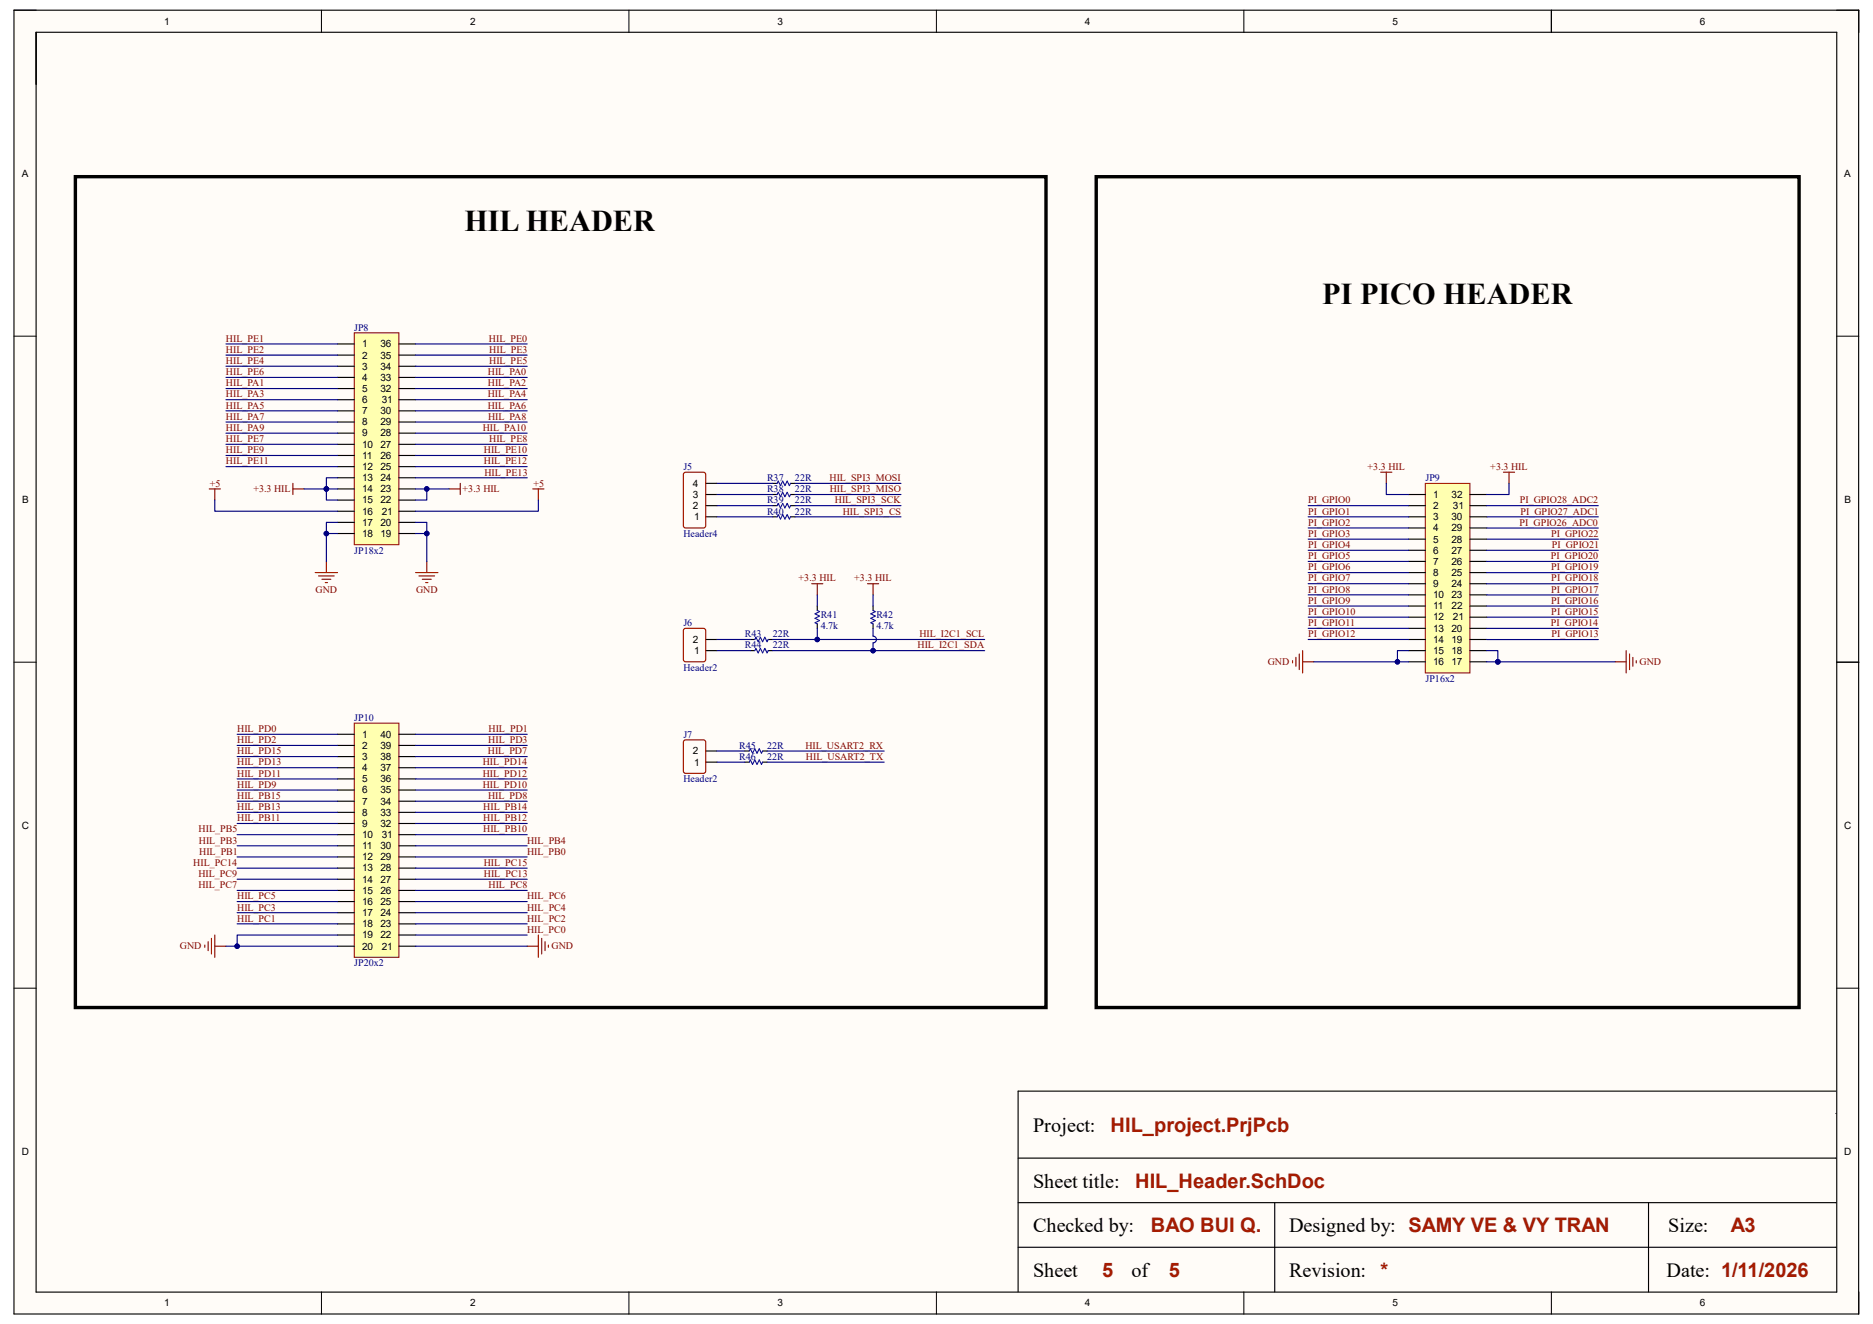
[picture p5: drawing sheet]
<svg xmlns="http://www.w3.org/2000/svg" width="420mm" height="297mm" viewBox="0 0 420 297" stroke-linecap="round" stroke-linejoin="round" font-family="sans-serif">
<g fill="#fffcf8">
<path d="M3.1 2.3h413.7v292.5h-413.7z" fill-rule="evenodd"/>
<path d="M8.1 7.3h403.7v282.5h-403.7z" fill-rule="evenodd"/>
</g>
<g fill="none" stroke="#000" stroke-width=".22">
<path d="M3.1 2.3h5M72.1 2.3v5M141 2.3v5M210 2.3v5M278.9 2.3v5M347.9 2.3v5M411.8 2.3h5v5M3.1 75.4h5M411.8 75.4h5M3.1 148.5h5M411.8 148.5h5M3.1 221.7h5"/>
<path d="M411.8 221.7h5M72.1 289.8v5M141 289.8v5M210 289.8v5M278.9 289.8v5M347.9 289.8v5M416.8 289.8v5"/>
</g>
<g fill="none" stroke="#000" stroke-width=".25">
<path d="M3.1 2.3h413.7v292.5h-413.7zM8.1 7.2h403.8v282.7h-403.8zM8.1 7.3v11.6M347.9 2.3v4.9M158.2 115.9h2.5M158.2 113.4h2.5M158.2 110.9h2.5M158.2 108.4h2.5M173.3 115.9h1M173.3 113.4h1M173.3 110.9h1M173.3 108.4h1"/>
<path d="M177.3 115.9h1M177.3 113.4h1M177.3 110.9h1M177.3 108.4h1M183.3 136v.9M183.3 140v1M195.8 136v.9M195.8 140v1M158.2 146h2.5M158.2 143.5h2.5M168.2 146h1M168.2 143.5h1"/>
<path d="M172.3 146h1M172.3 143.5h1M411.9 148.5h4.9M158.2 171h2.5M158.2 168.5h2.5M167 171h1M167 168.5h1M171 171h1M171 168.5h1M228.3 244.8v45M228.3 259.8h183.4M228.3 244.8h183.4"/>
<path d="M411.7 249.8h.1M228.3 269.8h183.4M228.3 279.8h183.4M285.8 269.8v20M369.7 269.8v20"/>
</g>
<path d="M46.9 109.7h2.5M48.2 109.7v2.5M182 130.9h2.5M183.3 130.9v2.5M194.5 130.9h2.5M195.8 130.9v2.5" fill="none" stroke="#800000" stroke-width=".25"/>
<path d="M153.3 106.2l.4-.3h4l.5 .3v11.7l-.2 .5h-4.3l-.4-.2zM153.5 141h4.2l.5 .2v6.8l-.2 .4-4.3 .1-.4-.3-.1-6.7zM153.5 166h4.2l.5 .2v6.8l-.2 .4-4.3 .1-.4-.3-.1-6.7z" fill="none" stroke="#980000" stroke-width=".25"/>
<path d="M174.3 108.4l.2-.5 .5 1 .5-1 .5 1 .5-1 .5 1 .3-.5M174.3 110.9l.2-.5 .5 1 .5-1 .5 1 .5-1 .5 1 .3-.5M174.3 113.4l.2-.5 .5 1 .5-1 .5 1 .5-1 .5 1 .3-.5M174.3 115.9l.2-.5 .5 1 .5-1 .5 1 .5-1 .5 1 .3-.5M183.3 136.9l.5 .3-1 .5 1 .5-1 .5 1 .5-1 .5 .5 .3M195.8 136.9l.5 .3-1 .5 1 .5-1 .5 1 .5-1 .5 .5 .3M169.2 143.5l.3-.5 .5 1 .5-1 .5 1 .5-1 .5 1 .2-.5M169.2 146l.3-.5 .5 1 .5-1 .5 1 .5-1 .5 1 .2-.5M168 168.5l.2-.5 .6 1 .4-1 .6 1 .4-1 .6 1 .2-.5M168 171l.2-.5 .6 1 .4-1 .6 1 .4-1 .6 1 .2-.5" fill="none" stroke="#00f" stroke-width=".25"/>
<path d="M79.4 162.2h10.1v52.6h-10.1z" fill-rule="evenodd" fill="#ffffb0"/>
<path d="M79.4 162.2h10.1v52.6h-10.1z" fill="none" stroke="#800000" stroke-width=".22"/>
<g fill="none" stroke="#000" stroke-width=".25">
<path d="M75.7 164.7h3.7M75.7 167.2h3.7M75.7 169.7h3.7M75.7 172.2h3.7M75.7 174.7h3.7M75.7 177.2h3.7M75.7 179.7h3.7M89.4 164.7h3.8M89.4 167.2h3.8M89.4 169.7h3.8M89.4 172.2h3.8M89.5 174.7h3.7"/>
<path d="M89.5 177.2h3.7M89.5 179.7h3.7M75.7 182.2h3.7M75.7 184.7h3.7M75.7 187.2h3.7M75.7 189.7h3.7M75.7 192.2h3.7M75.7 194.7h3.7M75.7 197.2h3.7M75.7 199.7h3.7M89.5 182.2h3.7M89.5 184.7h3.7"/>
<path d="M89.5 187.2h3.7M89.5 189.7h3.7M89.5 192.2h3.7M89.5 194.7h3.7M89.5 197.2h3.7M89.5 199.7h3.7M75.7 202.2h3.7M75.7 204.7h3.7M75.7 207.3h3.7M75.7 209.8h3.7M75.7 212.3h3.7M89.5 202.2h3.7"/>
<path d="M89.5 204.7h3.7M89.5 207.3h3.7M89.5 209.8h3.7M89.5 212.3h3.7"/>
</g>
<path d="M70.7 128.4h5M71.4 129.2h3.5M72.2 129.9h2M72.9 130.7h.5M73.2 125.9v2.5M118.2 212.3h2.5M120.7 209.8v5M121.5 210.5v3.5M122.2 211.3v2M123 212v.5" fill="none" stroke="#800000" stroke-width=".25"/>
<path d="M319.6 108.4h10v42.6h-10z" fill-rule="evenodd" fill="#ffffb0"/>
<path d="M319.6 108.4h10v42.6h-10z" fill="none" stroke="#800000" stroke-width=".22"/>
<g fill="none" stroke="#000" stroke-width=".25">
<path d="M315.8 110.9h3.8M315.8 113.4h3.8M315.8 115.9h3.8M315.8 118.4h3.8M329.6 110.9h3.8M329.6 113.4h3.8M329.6 115.9h3.8M329.6 118.4h3.8M315.8 120.9h3.8M315.8 123.4h3.8M315.8 125.9h3.8M315.8 128.4h3.8"/>
<path d="M315.8 130.9h3.8M315.8 133.4h3.8M315.8 136h3.8M315.8 138.5h3.8M329.6 120.9h3.8M329.6 123.4h3.8M329.6 125.9h3.8M329.6 128.4h3.8M329.6 130.9h3.8M329.6 133.4h3.8M329.6 136h3.8M329.6 138.5h3.8"/>
<path d="M315.8 141h3.8M315.8 143.5h3.8M315.8 146h3.8M315.8 148.5h3.8M329.6 141h3.8M329.6 143.5h3.8M329.6 146h3.8M329.6 148.5h3.8"/>
</g>
<g fill="none" stroke="#800000" stroke-width=".25">
<path d="M65.7 108.4v2.5M65.7 109.7h2.5M119.5 109.7h2.5M120.7 109.7v2.5M309.6 105.9h2.5M310.9 105.9v2.5M337.1 105.9h2.5M338.4 105.9v2.5M93.2 128.4h5M93.9 129.2h3.6M94.7 129.9h2M95.5 130.7h.4"/>
<path d="M95.7 125.9v2.5M289.8 148.2v.5M290.6 147.5v2M291.3 146.7v3.5M292.1 148.5h2.5M292.1 146v5M362.1 148.5h2.5M364.6 146v5M365.4 146.7v3.5M366.1 147.5v2M366.9 148.2v.5M45.9 212v.5"/>
<path d="M46.7 211.3v2M47.4 210.5v3.5M48.2 209.8v5M48.2 212.3h2.5"/>
</g>
<path d="M16.9 39.6h217.6v186.4h-217.6zM245.8 39.6h157.6v186.4h-157.6z" fill="none" stroke="#000" stroke-width=".76"/>
<path d="M79.4 74.7h10v47.5h-10z" fill-rule="evenodd" fill="#ffffb0"/>
<path d="M79.4 74.7h10v47.5h-10z" fill="none" stroke="#800000" stroke-width=".22"/>
<g fill="none" stroke="#000" stroke-width=".25">
<path d="M75.7 77.2h3.7M75.7 79.7h3.7M89.4 77.2h3.8M89.4 79.7h3.8M75.7 82.2h3.7M75.7 84.7h3.7M75.7 87.2h3.7M75.7 89.7h3.7M75.7 92.2h3.7M75.7 94.7h3.7M75.7 97.2h3.7M75.7 99.7h3.7"/>
<path d="M89.4 82.2h3.8M89.4 84.7h3.8M89.4 87.2h3.8M89.4 89.7h3.8M89.4 92.2h3.8M89.4 94.7h3.8M89.4 97.2h3.8M89.4 99.7h3.8M75.7 102.2h3.7M75.7 104.7h3.7M75.7 107.2h3.7M75.7 109.7h3.7"/>
<path d="M75.7 112.2h3.7M75.7 114.7h3.7M75.7 117.2h3.7M75.7 119.7h3.7M89.4 102.2h3.8M89.4 104.7h3.8M89.4 107.2h3.8M89.4 109.7h3.8M89.4 112.2h3.8M89.4 114.7h3.8M89.4 117.2h3.8M89.4 119.7h3.8"/>
</g>
<path d="M100.7 109.7h2.5M103.2 108.4v2.5" fill="none" stroke="#800000" stroke-width=".25"/>
<path d="M160.8 113.4h12.5M160.8 110.9h12.5M160.8 108.4h12.5M160.8 115.9h12.5M178.3 113.4h23.7M178.3 110.9h23.7M178.3 108.4h23.7M178.3 115.9h23.7M160.7 143.5h7.5M173.3 143.5h47.5" fill="none" stroke="#000080" stroke-width=".25"/>
<circle cx="183.3" cy="143.5" r=".5" fill="#000080"/>
<circle cx="183.3" cy="143.5" r=".5" fill="none" stroke="#000080" stroke-width=".22"/>
<path d="M160.7 146h7.5M173.3 146h47.5" fill="none" stroke="#000080" stroke-width=".25"/>
<circle cx="195.8" cy="146" r=".5" fill="#000080"/>
<circle cx="195.8" cy="146" r=".5" fill="none" stroke="#000080" stroke-width=".22"/>
<path d="M195.8 133.4v2.6M195.8 141v1.7a.75 .75 0 0 1 .7 .8 .75 .75 0 0 1-.7 .7v1.8" fill="none" stroke="#000080" stroke-width=".25"/>
<circle cx="195.8" cy="146" r=".5" fill="#000080"/>
<circle cx="195.8" cy="146" r=".5" fill="none" stroke="#000080" stroke-width=".22"/>
<path d="M183.3 141v2.5" fill="none" stroke="#000080" stroke-width=".25"/>
<circle cx="183.3" cy="143.5" r=".5" fill="#000080"/>
<circle cx="183.3" cy="143.5" r=".5" fill="none" stroke="#000080" stroke-width=".22"/>
<g fill="none" stroke="#000080" stroke-width=".25">
<path d="M50.7 77.2h25M50.7 79.7h25M93.2 77.2h25M93.2 79.7h25M50.7 82.2h25M50.7 84.7h25M50.7 87.2h25M50.7 89.7h25M50.7 92.2h25M50.7 94.7h25M50.7 97.2h25M93.2 82.2h25"/>
<path d="M93.2 84.7h25M93.2 87.2h25M93.2 89.7h25M93.2 92.2h25M93.2 94.7h25M50.7 104.7h25M93.2 104.7h25M293.3 115.9h22.5M293.3 118.4h22.5M333.4 116h25M333.4 118.4h25M333.4 113.4h25"/>
<path d="M183.3 133.4v2.6M293.3 120.9h22.5M293.3 123.4h22.5M293.3 125.9h22.5M293.3 128.4h22.5M293.3 130.9h22.5M293.3 133.4h22.5M293.3 136h22.5M293.3 138.5h22.5M333.4 120.9h25M333.4 123.4h25M333.4 125.9h25"/>
<path d="M333.4 131h25M333.4 136h25M333.4 138.5h25M333.4 133.5h25M333.4 128.5h25M293.3 141h22.5M293.3 143.5h22.5M333.4 141h25M335.9 148.5h26.2M53.2 179.7h22.5M53.2 177.2h22.5M53.2 174.7h22.5"/>
<path d="M53.2 172.2h22.5M53.2 169.7h22.5M53.2 167.2h22.5M53.2 164.7h22.5M93.2 179.7h25M93.2 177.2h25M93.2 174.7h25M93.2 172.2h25M93.2 169.7h25M93.2 167.2h25M93.2 164.7h25M160.7 171h6.3"/>
<path d="M160.7 168.5h6.3M172 171h26.3M172 168.5h26.3M53.2 199.7h22.5M53.2 197.2h22.5M53.2 194.7h22.5M53.2 192.2h22.5M53.2 189.7h22.5M53.2 187.2h22.5M53.2 184.7h22.5M53.2 182.2h22.5M93.2 199.7h25"/>
<path d="M93.2 197.2h25M93.2 194.7h25M93.2 192.2h25M93.2 189.7h25M93.2 187.2h25M93.2 184.7h25M93.2 182.2h25M53.2 202.2h22.5M53.2 204.7h22.5M93.2 202.2h25"/>
</g>
<circle cx="335.9" cy="148.5" r=".5" fill="#000080"/>
<circle cx="335.9" cy="148.5" r=".5" fill="none" stroke="#000080" stroke-width=".22"/>
<path d="M333.4 148.5h2.5" fill="none" stroke="#000080" stroke-width=".25"/>
<circle cx="335.9" cy="148.5" r=".5" fill="#000080"/>
<circle cx="335.9" cy="148.5" r=".5" fill="none" stroke="#000080" stroke-width=".22"/>
<path d="M333.4 146h2.5v2.5" fill="none" stroke="#000080" stroke-width=".25"/>
<circle cx="335.9" cy="148.5" r=".5" fill="#000080"/>
<circle cx="335.9" cy="148.5" r=".5" fill="none" stroke="#000080" stroke-width=".22"/>
<path d="M315.8 146h-2.4v2.5" fill="none" stroke="#000080" stroke-width=".25"/>
<circle cx="313.4" cy="148.5" r=".5" fill="#000080"/>
<circle cx="313.4" cy="148.5" r=".5" fill="none" stroke="#000080" stroke-width=".22"/>
<path d="M293.3 113.4h22.5M338.4 108.4v2.5h-5M294.6 148.5h21.2" fill="none" stroke="#000080" stroke-width=".25"/>
<circle cx="313.4" cy="148.5" r=".5" fill="#000080"/>
<circle cx="313.4" cy="148.5" r=".5" fill="none" stroke="#000080" stroke-width=".22"/>
<path d="M50.7 99.7h25M93.2 97.2h25M93.2 99.7h25M50.7 102.2h25M75.7 119.7h-2.5v6.2M93.2 102.2h25M310.9 108.4v2.5h4.9M53.2 207.3h22.5M93.2 207.3h25M93.2 204.7h25M93.2 212.3h25M93.2 209.8h25" fill="none" stroke="#000080" stroke-width=".25"/>
<circle cx="73.2" cy="119.7" r=".5" fill="#000080"/>
<circle cx="73.2" cy="119.7" r=".5" fill="none" stroke="#000080" stroke-width=".22"/>
<path d="M93.2 119.7h2.5v6.2" fill="none" stroke="#000080" stroke-width=".25"/>
<circle cx="95.7" cy="119.7" r=".5" fill="#000080"/>
<circle cx="95.7" cy="119.7" r=".5" fill="none" stroke="#000080" stroke-width=".22"/>
<path d="M93.2 117.2h2.5v2.5" fill="none" stroke="#000080" stroke-width=".25"/>
<circle cx="95.7" cy="119.7" r=".5" fill="#000080"/>
<circle cx="95.7" cy="119.7" r=".5" fill="none" stroke="#000080" stroke-width=".22"/>
<path d="M75.7 117.2h-2.5v2.5" fill="none" stroke="#000080" stroke-width=".25"/>
<circle cx="73.2" cy="119.7" r=".5" fill="#000080"/>
<circle cx="73.2" cy="119.7" r=".5" fill="none" stroke="#000080" stroke-width=".22"/>
<path d="M68.2 109.7h7.5" fill="none" stroke="#000080" stroke-width=".25"/>
<circle cx="73.2" cy="109.7" r=".5" fill="#000080"/>
<circle cx="73.2" cy="109.7" r=".5" fill="none" stroke="#000080" stroke-width=".22"/>
<path d="M50.7 212.3h25" fill="none" stroke="#000080" stroke-width=".25"/>
<circle cx="53.2" cy="212.3" r=".5" fill="#000080"/>
<circle cx="53.2" cy="212.3" r=".5" fill="none" stroke="#000080" stroke-width=".22"/>
<path d="M75.7 209.8h-22.5v2.5" fill="none" stroke="#000080" stroke-width=".25"/>
<circle cx="53.2" cy="212.3" r=".5" fill="#000080"/>
<circle cx="53.2" cy="212.3" r=".5" fill="none" stroke="#000080" stroke-width=".22"/>
<path d="M93.2 109.7h7.5M93.2 107.2h25M120.7 112.2v2.5h-27.5M333.4 143.5h25" fill="none" stroke="#000080" stroke-width=".25"/>
<circle cx="95.7" cy="109.7" r=".5" fill="#000080"/>
<circle cx="95.7" cy="109.7" r=".5" fill="none" stroke="#000080" stroke-width=".22"/>
<path d="M73.2 109.7v2.5h2.5" fill="none" stroke="#000080" stroke-width=".25"/>
<circle cx="73.2" cy="109.7" r=".5" fill="#000080"/>
<circle cx="73.2" cy="109.7" r=".5" fill="none" stroke="#000080" stroke-width=".22"/>
<path d="M75.7 107.2h-2.5v2.5" fill="none" stroke="#000080" stroke-width=".25"/>
<circle cx="73.2" cy="109.7" r=".5" fill="#000080"/>
<circle cx="73.2" cy="109.7" r=".5" fill="none" stroke="#000080" stroke-width=".22"/>
<path d="M95.7 109.7v2.5h-2.5" fill="none" stroke="#000080" stroke-width=".25"/>
<circle cx="95.7" cy="109.7" r=".5" fill="#000080"/>
<circle cx="95.7" cy="109.7" r=".5" fill="none" stroke="#000080" stroke-width=".22"/>
<path d="M48.2 112.2v2.5h27.5" fill="none" stroke="#000080" stroke-width=".25"/>
<g font-size="6.8">
<text x="104.1" y="51.9">HIL HEADER</text>
<text x="296.5" y="68.2">PI PICO HEADER</text>
</g>
<g font-size="4.5">
<text x="231.6" y="253.9">Project:</text>
<text x="231.6" y="266.4">Sheet title:</text>
<text x="231.6" y="276.4">Checked by:</text>
<text x="289.1" y="276.4">Designed by: SAMY VE &amp; VY TRAN</text>
<text x="374.1" y="276.4">Size:</text>
<text x="231.6" y="286.4">Sheet</text>
<text x="253.7" y="286.4">of</text>
<text x="289.1" y="286.4">Revision:</text>
<text x="373.7" y="286.4">Date: 1/11/2026</text>
</g>
<g font-size="4.5" fill="#a61c00">
<text x="249" y="254">HIL_project.PrjPcb</text>
<text x="254.6" y="266.4">HIL_Header.SchDoc</text>
<text x="258.1" y="276.4">BAO BUI Q.</text>
<text x="388.1" y="276.4">A3</text>
<text x="247.1" y="286.5">5</text>
<text x="262.1" y="286.5">5</text>
<text x="309.6" y="286.5">*</text>
</g>
<g font-size="2.2">
<text x="36.8" y="5.5">1</text>
<text x="105.4" y="5.5">2</text>
<text x="174.4" y="5.5">3</text>
<text x="243.3" y="5.5">4</text>
<text x="312.3" y="5.5">5</text>
<text x="381.2" y="5.5">6</text>
<text x="4.9" y="39.6">A</text>
<text x="413.6" y="39.6">A</text>
<text x="81.2" y="77.9">1</text>
<text x="85.3" y="77.9">36</text>
<text x="81.2" y="80.4">2</text>
<text x="81.2" y="82.9">3</text>
<text x="85.3" y="82.9">34</text>
<text x="85.3" y="80.4">35</text>
<text x="81.2" y="85.4">4</text>
<text x="81.2" y="87.9">5</text>
<text x="85.3" y="87.9">32</text>
<text x="85.3" y="85.4">33</text>
<text x="81.2" y="90.4">6</text>
<text x="81.2" y="92.9">7</text>
<text x="81.2" y="95.4">8</text>
<text x="85.3" y="95.4">29</text>
<text x="85.3" y="92.9">30</text>
<text x="85.6" y="90.4">31</text>
<text x="81.2" y="97.9">9</text>
<text x="81.2" y="100.4">10</text>
<text x="85.3" y="100.4">27</text>
<text x="85.3" y="97.9">28</text>
<text x="81.2" y="103">11</text>
<text x="81.2" y="105.5">12</text>
<text x="81.2" y="108">13</text>
<text x="85.3" y="108">24</text>
<text x="85.3" y="105.5">25</text>
<text x="85.3" y="103">26</text>
<text x="5" y="112.7">B</text>
<text x="81.2" y="110.4">14</text>
<text x="81.2" y="112.9">15</text>
<text x="85.3" y="112.9">22</text>
<text x="85.3" y="110.4">23</text>
<text x="155.4" y="111.7">3</text>
<text x="155.4" y="109.2">4</text>
<text x="321.4" y="111.7">1</text>
<text x="325.5" y="111.7">32</text>
<text x="413.6" y="112.7">B</text>
<text x="81.2" y="115.4">16</text>
<text x="81.2" y="117.9">17</text>
<text x="85.3" y="117.9">20</text>
<text x="85.6" y="115.4">21</text>
<text x="155.4" y="114.2">2</text>
<text x="155.7" y="116.7">1</text>
<text x="321.4" y="114.2">2</text>
<text x="321.4" y="116.7">3</text>
<text x="321.4" y="119.2">4</text>
<text x="325.5" y="119.2">29</text>
<text x="325.5" y="116.7">30</text>
<text x="325.8" y="114.2">31</text>
<text x="81.2" y="120.4">18</text>
<text x="85.3" y="120.4">19</text>
<text x="321.4" y="121.7">5</text>
<text x="321.4" y="124.2">6</text>
<text x="325.5" y="124.2">27</text>
<text x="325.5" y="121.7">28</text>
<text x="321.4" y="126.7">7</text>
<text x="321.4" y="129.2">8</text>
<text x="321.4" y="131.7">9</text>
<text x="325.5" y="131.7">24</text>
<text x="325.5" y="129.2">25</text>
<text x="325.5" y="126.7">26</text>
<text x="321.4" y="134.2">10</text>
<text x="321.4" y="136.7">11</text>
<text x="325.5" y="134.2">23</text>
<text x="325.5" y="136.7">22</text>
<text x="321.4" y="139.2">12</text>
<text x="321.4" y="141.7">13</text>
<text x="325.5" y="141.7">20</text>
<text x="325.8" y="139.2">21</text>
<text x="155.4" y="144.2">2</text>
<text x="155.7" y="146.7">1</text>
<text x="321.4" y="144.2">14</text>
<text x="321.4" y="146.7">15</text>
<text x="321.4" y="149.2">16</text>
<text x="325.5" y="149.2">17</text>
<text x="325.5" y="146.7">18</text>
<text x="325.5" y="144.2">19</text>
<text x="81.2" y="165.5">1</text>
<text x="81.2" y="168">2</text>
<text x="85.3" y="168">39</text>
<text x="85.3" y="165.5">40</text>
<text x="81.2" y="170.5">3</text>
<text x="81.2" y="173">4</text>
<text x="85.3" y="173">37</text>
<text x="85.3" y="170.5">38</text>
<text x="155.4" y="169.2">2</text>
<text x="155.7" y="171.7">1</text>
<text x="81.2" y="175.5">5</text>
<text x="81.2" y="178">6</text>
<text x="85.3" y="178">35</text>
<text x="85.3" y="175.5">36</text>
<text x="4.9" y="185.9">C</text>
<text x="81.2" y="180.5">7</text>
<text x="81.2" y="183">8</text>
<text x="81.2" y="185.5">9</text>
<text x="85.3" y="185.5">32</text>
<text x="85.3" y="183">33</text>
<text x="85.3" y="180.5">34</text>
<text x="413.6" y="185.9">C</text>
<text x="81.2" y="188">10</text>
<text x="81.2" y="190.5">11</text>
<text x="85.3" y="190.5">30</text>
<text x="85.6" y="188">31</text>
<text x="81.2" y="193">12</text>
<text x="81.2" y="195.5">13</text>
<text x="81.2" y="198">14</text>
<text x="85.3" y="198">27</text>
<text x="85.3" y="195.5">28</text>
<text x="85.3" y="193">29</text>
<text x="81.2" y="200.5">15</text>
<text x="81.2" y="203">16</text>
<text x="85.3" y="203">25</text>
<text x="85.3" y="200.5">26</text>
<text x="81.2" y="205.5">17</text>
<text x="81.2" y="208">18</text>
<text x="85.3" y="208">23</text>
<text x="85.3" y="205.5">24</text>
<text x="81.2" y="210.5">19</text>
<text x="81.2" y="213">20</text>
<text x="85.3" y="210.5">22</text>
<text x="85.6" y="213">21</text>
<text x="4.9" y="259">D</text>
<text x="413.6" y="259">D</text>
<text x="36.8" y="293.1">1</text>
<text x="105.4" y="293.1">2</text>
<text x="174.4" y="293.1">3</text>
<text x="243.3" y="293.1">4</text>
<text x="312.3" y="293.1">5</text>
<text x="381.2" y="293.1">6</text>
</g>
<g font-size="2.2" fill="#800000">
<text x="50.7" y="76.7">HIL_PE1</text>
<text x="109.6" y="76.7">HIL_PE0</text>
<text x="50.7" y="79.2">HIL_PE2</text>
<text x="50.7" y="81.7">HIL_PE4</text>
<text x="109.7" y="81.7">HIL_PE5</text>
<text x="109.7" y="79.2">HIL_PE3</text>
<text x="50.7" y="89.2">HIL_PA3</text>
<text x="50.7" y="84.2">HIL_PE6</text>
<text x="50.7" y="86.7">HIL_PA1</text>
<text x="109.4" y="86.7">HIL_PA2</text>
<text x="109.4" y="84.2">HIL_PA0</text>
<text x="109.4" y="89.2">HIL_PA4</text>
<text x="50.7" y="91.7">HIL_PA5</text>
<text x="50.7" y="94.1">HIL_PA7</text>
<text x="109.4" y="91.7">HIL_PA6</text>
<text x="109.4" y="94.1">HIL_PA8</text>
<text x="50.7" y="96.6">HIL_PA9</text>
<text x="50.7" y="99.2">HIL_PE7</text>
<text x="50.7" y="101.7">HIL_PE9</text>
<text x="108.3" y="96.6">HIL_PA10</text>
<text x="108.5" y="101.7">HIL_PE10</text>
<text x="109.7" y="99.2">HIL_PE8</text>
<text x="50.7" y="104.2">HIL_PE11</text>
<text x="108.5" y="104.2">HIL_PE12</text>
<text x="108.6" y="106.7">HIL_PE13</text>
<text x="186" y="107.9">HIL_SPI3_MOSI</text>
<text x="306.7" y="105.4">+3.3 HIL</text>
<text x="334.2" y="105.4">+3.3 HIL</text>
<text x="47" y="109.2">+5</text>
<text x="56.8" y="110.4">+3.3 HIL</text>
<text x="103.7" y="110.4">+3.3 HIL</text>
<text x="119.6" y="109.2">+5</text>
<text x="186.1" y="110.4">HIL_SPI3_MISO</text>
<text x="187.2" y="112.9">HIL_SPI3_SCK</text>
<text x="293.3" y="112.9">PI_GPIO0</text>
<text x="340.8" y="112.9">PI_GPIO28_ADC2</text>
<text x="189" y="115.4">HIL_SPI3_CS</text>
<text x="293.3" y="115.4">PI_GPIO1</text>
<text x="293.3" y="117.9">PI_GPIO2</text>
<text x="340.7" y="117.9">PI_GPIO26_ADC0</text>
<text x="341" y="115.4">PI_GPIO27_ADC1</text>
<text x="293.3" y="120.4">PI_GPIO3</text>
<text x="293.3" y="122.9">PI_GPIO4</text>
<text x="293.3" y="125.4">PI_GPIO5</text>
<text x="347.8" y="125.4">PI_GPIO20</text>
<text x="347.8" y="120.4">PI_GPIO22</text>
<text x="348" y="122.9">PI_GPIO21</text>
<text x="179.1" y="130.4">+3.3 HIL</text>
<text x="191.6" y="130.4">+3.3 HIL</text>
<text x="293.3" y="127.9">PI_GPIO6</text>
<text x="293.3" y="130.4">PI_GPIO7</text>
<text x="347.8" y="127.9">PI_GPIO19</text>
<text x="347.9" y="130.4">PI_GPIO18</text>
<text x="70.8" y="132.9">GND</text>
<text x="93.3" y="132.9">GND</text>
<text x="293.3" y="132.9">PI_GPIO8</text>
<text x="293.3" y="135.4">PI_GPIO9</text>
<text x="293.3" y="138">PI_GPIO10</text>
<text x="347.8" y="135.4">PI_GPIO16</text>
<text x="347.8" y="132.9">PI_GPIO17</text>
<text x="347.9" y="138">PI_GPIO15</text>
<text x="206.2" y="143">HIL_I2C1_SCL</text>
<text x="293.3" y="140.5">PI_GPIO11</text>
<text x="293.3" y="143">PI_GPIO12</text>
<text x="347.8" y="140.5">PI_GPIO14</text>
<text x="347.9" y="143">PI_GPIO13</text>
<text x="205.7" y="145.5">HIL_I2C1_SDA</text>
<text x="284.3" y="149.2">GND</text>
<text x="367.6" y="149.2">GND</text>
<text x="53.2" y="164.2">HIL_PD0</text>
<text x="53.2" y="166.7">HIL_PD2</text>
<text x="109.5" y="166.7">HIL_PD3</text>
<text x="109.6" y="164.2">HIL_PD1</text>
<text x="180.6" y="168">HIL_USART2_RX</text>
<text x="53.2" y="171.7">HIL_PD13</text>
<text x="53.2" y="169.2">HIL_PD15</text>
<text x="108.2" y="171.7">HIL_PD14</text>
<text x="109.4" y="169.2">HIL_PD7</text>
<text x="180.7" y="170.5">HIL_USART2_TX</text>
<text x="53.2" y="179.2">HIL_PB15</text>
<text x="53.2" y="176.7">HIL_PD9</text>
<text x="53.2" y="174.2">HIL_PD11</text>
<text x="108.2" y="176.7">HIL_PD10</text>
<text x="108.2" y="174.2">HIL_PD12</text>
<text x="109.4" y="179.2">HIL_PD8</text>
<text x="53.2" y="184.2">HIL_PB11</text>
<text x="53.2" y="181.7">HIL_PB13</text>
<text x="108.4" y="184.2">HIL_PB12</text>
<text x="108.4" y="181.7">HIL_PB14</text>
<text x="44.5" y="186.7">HIL_PB5</text>
<text x="44.6" y="189.2">HIL_PB3</text>
<text x="44.7" y="191.7">HIL_PB1</text>
<text x="108.4" y="186.7">HIL_PB10</text>
<text x="118.2" y="191.7">HIL_PB0</text>
<text x="118.2" y="189.2">HIL_PB4</text>
<text x="43.3" y="194.2">HIL_PC14</text>
<text x="44.5" y="196.7">HIL_PC9</text>
<text x="108.5" y="194.2">HIL_PC15</text>
<text x="108.5" y="196.7">HIL_PC13</text>
<text x="44.5" y="199.2">HIL_PC7</text>
<text x="53.2" y="201.7">HIL_PC5</text>
<text x="109.6" y="199.2">HIL_PC8</text>
<text x="118.2" y="201.7">HIL_PC6</text>
<text x="53.2" y="206.8">HIL_PC1</text>
<text x="53.2" y="204.3">HIL_PC3</text>
<text x="118.2" y="209.3">HIL_PC0</text>
<text x="118.2" y="206.8">HIL_PC2</text>
<text x="118.2" y="204.3">HIL_PC4</text>
<text x="40.3" y="213">GND</text>
<text x="123.7" y="213">GND</text>
</g>
<g font-size="2.2" fill="#000080">
<text x="79.4" y="74.2">JP8</text>
<text x="153.2" y="105.4">J5</text>
<text x="172" y="107.9">R37</text>
<text x="178.3" y="107.9">22R</text>
<text x="319.6" y="107.9">JP9</text>
<text x="172" y="110.4">R38</text>
<text x="172" y="112.9">R39</text>
<text x="178.3" y="110.4">22R</text>
<text x="178.3" y="112.9">22R</text>
<text x="172" y="115.4">R40</text>
<text x="178.3" y="115.4">22R</text>
<text x="79.4" y="124.2">JP18x2</text>
<text x="153.2" y="120.4">Header4</text>
<text x="153.2" y="140.5">J6</text>
<text x="167" y="143">R43</text>
<text x="173.3" y="143">22R</text>
<text x="184" y="138.7">R41</text>
<text x="184" y="141.2">4.7k</text>
<text x="196.5" y="138.7">R42</text>
<text x="196.5" y="141.2">4.7k</text>
<text x="167" y="145.5">R44</text>
<text x="173.3" y="145.5">22R</text>
<text x="153.2" y="150.5">Header2</text>
<text x="319.6" y="153">JP16x2</text>
<text x="79.4" y="161.7">JP10</text>
<text x="153.2" y="165.5">J7</text>
<text x="165.7" y="168">R45</text>
<text x="172" y="168">22R</text>
<text x="165.7" y="170.5">R46</text>
<text x="172" y="170.5">22R</text>
<text x="153.2" y="175.5">Header2</text>
<text x="79.4" y="216.7">JP20x2</text>
</g>
</svg>
